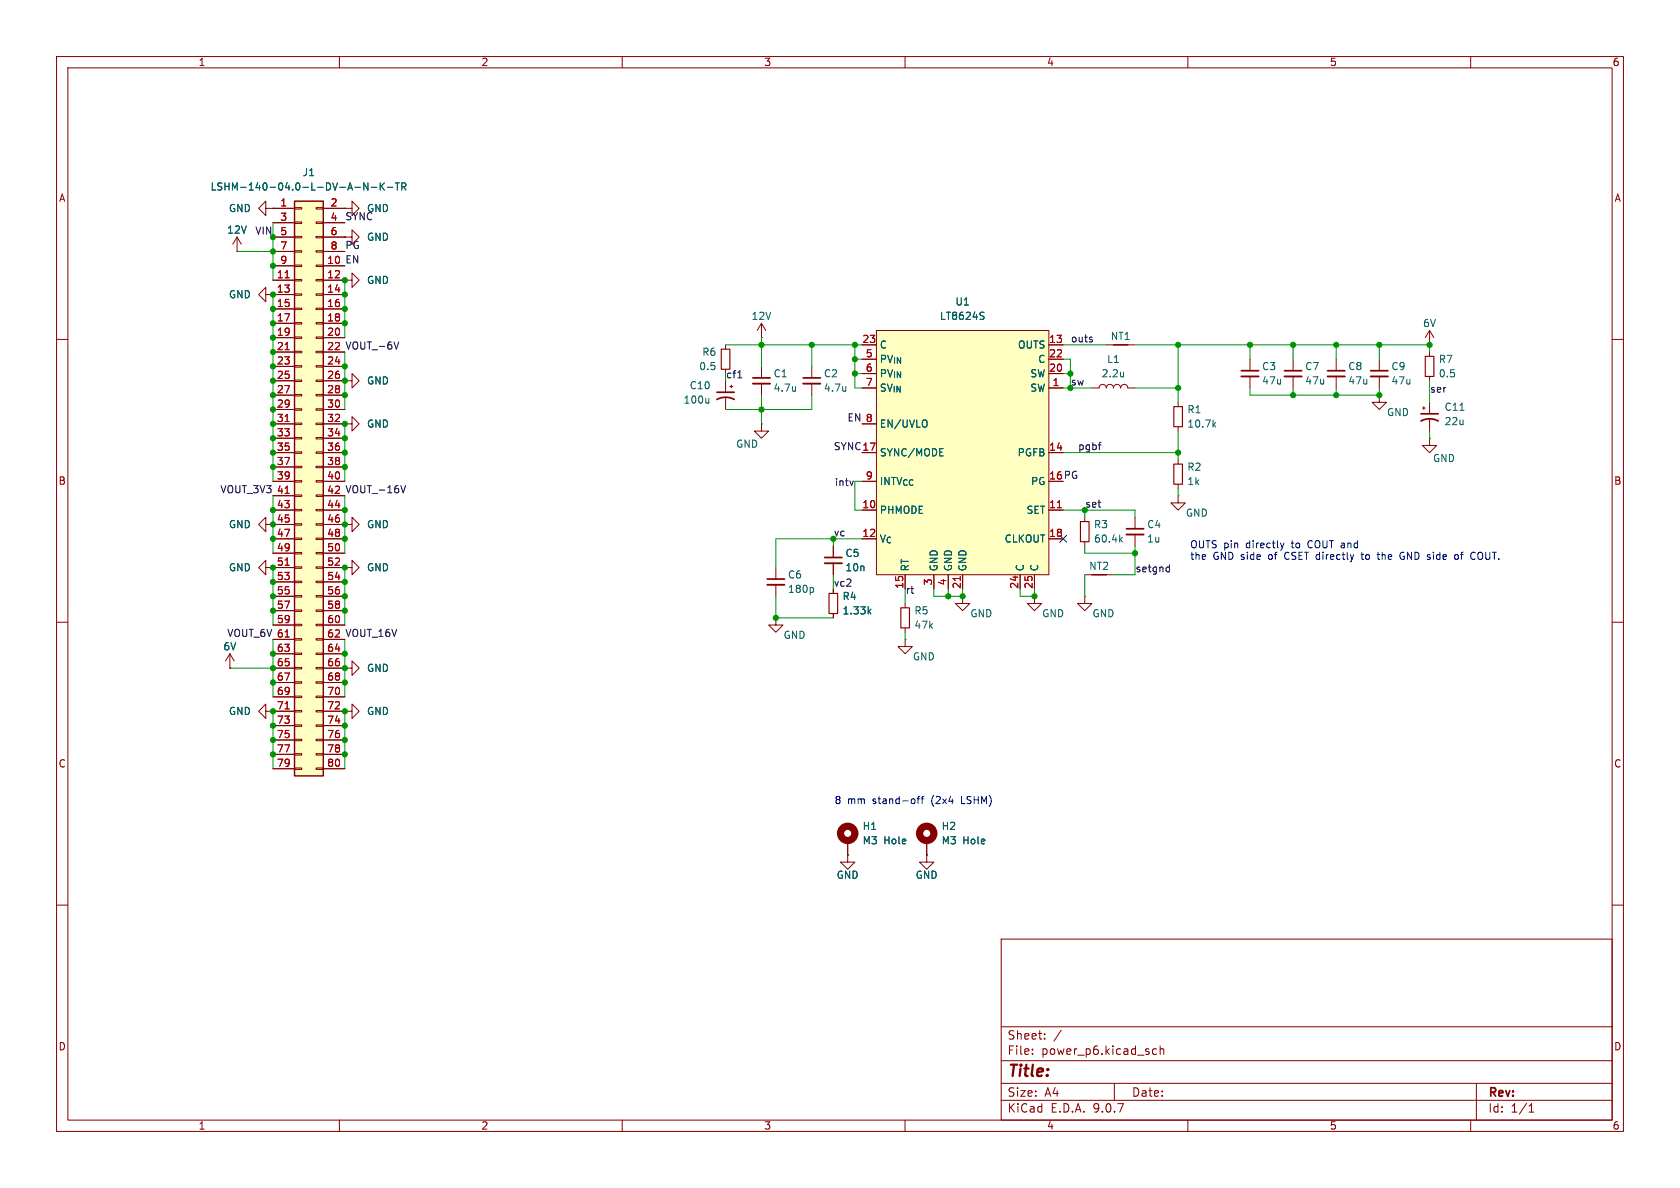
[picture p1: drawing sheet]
<svg xmlns="http://www.w3.org/2000/svg" width="297mm" height="210mm" viewBox="0 0 297 210" stroke-linecap="round" stroke-linejoin="round" font-family="sans-serif">
<g fill="none" stroke="#840000" stroke-width=".18">
<path d="M10 10h277v190h-277zM12 12h273v186h-273zM60 10v2M110 10v2M160 10v2M210 10v2M260 10v2M47 36.8v-1.2l-1.3 1.2 1.3 1.3v-1.3h1.3M48.3 36.8h.1M61 36.8h1.2v-1.2l1.3 1.2-1.3 1.3v-1.3M61 36.8h.1M61 41.9h1.2v-1.3l1.3 1.3-1.3 1.3v-1.3"/>
<path d="M61 41.9h.1M61 49.5h1.2v-1.2l1.3 1.2-1.3 1.3v-1.3M61 49.5h.1M252.7 58.4v2.6M252.7 58.4l-.7 1.3M252.7 58.4l.8 1.3M10 60h2M134.6 64.8v2M134.6 67.8v2.1M143.5 64.8v2M143.5 67.8v2.1M243.8 63.5v2"/>
<path d="M243.8 66.5v2.1M252.7 61h.1M252.7 62.2v.8M252.7 66.5v.8M285 60h2M47 92.7v-1.3l-1.3 1.3 1.3 1.3v-1.3h1.3M48.3 92.7h.1M61 92.7h1.2v-1.3l1.3 1.3-1.3 1.3v-1.3M61 92.7h.1M147.3 96.5v2.1M147.3 99.6v2M10 110h2"/>
<path d="M40.6 118.1h.1M40.6 115.6l-.7 1.2M40.6 115.6l.8 1.2M40.6 115.6v2.5M47 100.3v-1.2l-1.3 1.2 1.3 1.3v-1.3h1.3M48.3 100.3h.1M61 118.1h1.2v-1.3l1.3 1.3-1.3 1.3v-1.3M61 118.1h.1M61 100.3h1.2v-1.2l1.3 1.2-1.3 1.3v-1.3M61 100.3h.1M137.2 109.2v1.3h1.2l-1.2 1.3-1.3-1.3h1.3M137.2 109.2h.1"/>
<path d="M137.2 100.3v2.1M137.2 103.4v2M147.3 104.1v.8M147.3 108.5v.7M160 113v1.3h1.3l-1.3 1.3-1.3-1.3h1.3M160 113h.1M160 106.7v.7M160 111v.8M170.2 105.4v1.3h1.2l-1.2 1.3-1.3-1.3h1.3M170.2 105.4h.1M182.9 105.4v1.3h1.2l-1.2 1.3-1.3-1.3h1.3M182.9 105.4h.1"/>
<path d="M191.8 105.4v1.3h1.2l-1.2 1.3-1.3-1.3h1.3M191.8 105.4h.1M285 110h2M47 125.7v-1.2l-1.3 1.2 1.3 1.3v-1.3h1.3M48.3 125.7h.1M61 125.7h1.2v-1.2l1.3 1.2-1.3 1.3v-1.3M61 125.7h.1M149.9 151.1v1.3h1.2l-1.2 1.3-1.3-1.3h1.3M149.9 151.1h.1M149.9 148.6v2.5M163.8 151.1v1.3h1.3l-1.3 1.3-1.2-1.3h1.2M163.8 151.1h.1"/>
<path d="M163.8 148.6v2.5M10 160h2M177 166h108v32h-108zM285 160h2M60 198v2M110 198v2M160 198v2M177 194.5h108M177 191.5h108M177 187.5h108M177 181.5h108M182.5 186.3v.1"/>
<path d="M182.5 185.5v.1M184.7 183.6v.1M184.7 182.8v.1M187.6 182.1l-1.3 2M197 191.5v3M204.5 185.5l-.5-.1-.3 .3v.4l.2 .2h.6M205.1 185.5l.2-.1 .4 .1v.9M205.1 184.9v1.5M210 198v2M260 198v2M261 191.5v6.5M270.3 196.6h.9"/>
<path d="M270.3 195.5l.4-.4v1.5"/>
</g>
<path d="M252 63h1.5v3.5h-1.5zM146.6 104.9h1.5v3.6h-1.5zM159.3 107.4h1.5v3.6h-1.5z" fill="none" stroke="#840000" stroke-width=".2"/>
<path d="M133.1 66.8h3M142 66.8h3M242.3 65.5h3.1M145.8 98.6h3M135.6 102.4h3.1" fill="none" stroke="#840000" stroke-width=".3"/>
<path d="M133.1 67.8h3M142 67.8h3M242.3 66.5h3.1M145.8 99.6h3M135.6 103.4h3.1" fill="none" stroke="#840000" stroke-width=".33"/>
<g fill="none" stroke="#840000" stroke-width="1.3">
<circle cx="149.9" cy="147.3" r="1.27"/>
<circle cx="163.8" cy="147.3" r="1.27"/>
</g>
<path d="M140.6 68.3v.9M140.6 69v.1M149.5 68.3v.9M149.5 69v.1M143.6 103.9l.2 .2v.4l-.2 .2M153.6 108l.4 .5M154 107.7l-.5 .5" fill="none" stroke="#006464" stroke-width=".18"/>
<path d="M52.1 35.6h5v101.6h-5z" fill="#ffffc2"/>
<path d="M52.1 35.6h5v101.6h-5z" fill="none" stroke="#840000" stroke-width=".25"/>
<g fill="none" stroke="#840000" stroke-width=".18">
<path d="M48.3 36.8h3.8M48.3 39.4h3.8M52.1 36.7h1.2v.3h-1.2zM52.1 39.2h1.2v.3h-1.2zM55.9 36.7h1.2v.3h-1.2zM55.9 39.2h1.2v.3h-1.2zM57.1 36.8h3.9M57.1 39.4h3.9M41.9 44.5h.1M41.9 41.9l-.8 1.3M41.9 41.9l.8 1.3M41.9 41.9v2.6"/>
<path d="M47 52.1v-1.3l-1.3 1.3 1.3 1.2v-1.2h1.3M48.3 52.1h.1M48.3 41.9h3.8M48.3 44.5h3.8M48.3 47h3.8M48.3 49.5h3.8M48.3 52.1h3.8M48.3 54.6h3.8M48.3 57.2h3.8M48.3 59.7h3.8M52.1 41.8h1.2v.2h-1.2zM52.1 44.3h1.2v.3h-1.2z"/>
<path d="M52.1 46.9h1.2v.2h-1.2zM52.1 49.4h1.2v.3h-1.2zM52.1 51.9h1.2v.3h-1.2zM52.1 54.5h1.2v.2h-1.2zM52.1 57h1.2v.3h-1.2zM52.1 59.6h1.2v.2h-1.2zM55.9 41.8h1.2v.2h-1.2zM55.9 44.3h1.2v.3h-1.2zM55.9 46.9h1.2v.2h-1.2zM55.9 49.4h1.2v.3h-1.2zM55.9 51.9h1.2v.3h-1.2zM55.9 54.5h1.2v.2h-1.2z"/>
<path d="M55.9 57h1.2v.3h-1.2zM55.9 59.6h1.2v.2h-1.2zM57.1 41.9h3.9M57.1 44.5h3.9M57.1 47h3.9M57.1 49.5h3.9M57.1 52.1h3.9M57.1 54.6h3.9M57.1 57.2h3.9M57.1 59.7h3.9M134.6 59.7h.1M134.6 57.2l-.7 1.2"/>
<path d="M134.6 57.2l.8 1.2M134.6 57.2v2.5M48.3 62.2h3.8M48.3 64.8h3.8M48.3 67.3h3.8M48.3 69.9h3.8M48.3 72.4h3.8M48.3 74.9h3.8M48.3 77.5h3.8M52.1 62.1h1.2v.3h-1.2zM52.1 64.6h1.2v.3h-1.2zM52.1 67.2h1.2v.2h-1.2z"/>
<path d="M52.1 69.7h1.2v.3h-1.2zM52.1 72.3h1.2v.2h-1.2zM52.1 74.8h1.2v.3h-1.2zM52.1 77.3h1.2v.3h-1.2zM52.1 79.9h1.2v.2h-1.2zM55.9 62.1h1.2v.3h-1.2zM55.9 64.6h1.2v.3h-1.2zM55.9 67.2h1.2v.2h-1.2zM55.9 69.7h1.2v.3h-1.2zM55.9 72.3h1.2v.2h-1.2zM55.9 74.8h1.2v.3h-1.2zM55.9 77.3h1.2v.3h-1.2z"/>
<path d="M55.9 79.9h1.2v.2h-1.2zM57.1 62.2h3.9M57.1 64.8h3.9M57.1 67.3h3.9M57.1 69.9h3.9M57.1 72.4h3.9M57.1 74.9h3.9M57.1 77.5h3.9M61 74.9h1.2v-1.2l1.3 1.2-1.3 1.3v-1.3M61 74.9h.1M61 67.3h1.2v-1.3l1.3 1.3-1.3 1.3v-1.3M61 67.3h.1"/>
<path d="M128.3 61v.7M128.3 67.3v2M128.3 70.4v2M129 68.3h.5M129.3 68.1v.5M134.6 74.9v1.3h1.3l-1.3 1.3-1.3-1.3h1.3M134.6 74.9h.1M208.3 71.1v.8M208.3 75.4v.8M48.3 80h3.8M48.3 82.6h3.8M48.3 85.1h3.8"/>
<path d="M48.3 87.6h3.8M48.3 90.2h3.8M48.3 92.7h3.8M48.3 95.3h3.8M48.3 97.8h3.8M52.1 82.4h1.2v.3h-1.2zM52.1 85h1.2v.2h-1.2zM52.1 87.5h1.2v.3h-1.2zM52.1 90h1.2v.3h-1.2zM52.1 92.6h1.2v.2h-1.2zM52.1 95.1h1.2v.3h-1.2zM52.1 97.7h1.2v.2h-1.2z"/>
<path d="M55.9 82.4h1.2v.3h-1.2zM55.9 85h1.2v.2h-1.2zM55.9 87.5h1.2v.3h-1.2zM55.9 90h1.2v.3h-1.2zM55.9 92.6h1.2v.2h-1.2zM55.9 95.1h1.2v.3h-1.2zM55.9 97.7h1.2v.2h-1.2zM57.1 80h3.9M57.1 82.6h3.9M57.1 85.1h3.9M57.1 87.6h3.9M57.1 90.2h3.9"/>
<path d="M57.1 92.7h3.9M57.1 95.3h3.9M57.1 97.8h3.9M191.8 91.4v.8M191.8 95.8v.7M48.3 100.3h3.8M48.3 102.9h3.8M48.3 105.4h3.8M48.3 108h3.8M48.3 110.5h3.8M48.3 113h3.8M48.3 115.6h3.8"/>
<path d="M48.3 118.1h3.8M52.1 100.2h1.2v.3h-1.2zM52.1 102.7h1.2v.3h-1.2zM52.1 105.3h1.2v.2h-1.2zM52.1 107.8h1.2v.3h-1.2zM52.1 110.4h1.2v.2h-1.2zM52.1 112.9h1.2v.3h-1.2zM52.1 115.4h1.2v.3h-1.2zM52.1 118h1.2v.2h-1.2zM55.9 100.2h1.2v.3h-1.2zM55.9 102.7h1.2v.3h-1.2zM55.9 105.3h1.2v.2h-1.2z"/>
<path d="M55.9 107.8h1.2v.3h-1.2zM55.9 110.4h1.2v.2h-1.2zM55.9 112.9h1.2v.3h-1.2zM55.9 115.4h1.2v.3h-1.2zM55.9 118h1.2v.2h-1.2zM57.1 100.3h3.9M57.1 102.9h3.9M57.1 105.4h3.9M57.1 108h3.9M57.1 110.5h3.9M57.1 113h3.9M57.1 115.6h3.9"/>
<path d="M57.1 118.1h3.9M48.3 120.7h3.8M48.3 123.2h3.8M48.3 125.7h3.8M48.3 128.3h3.8M48.3 130.8h3.8M48.3 133.4h3.8M48.3 135.9h3.8M52.1 120.5h1.2v.3h-1.2zM52.1 123.1h1.2v.2h-1.2zM52.1 125.6h1.2v.3h-1.2zM52.1 128.1h1.2v.3h-1.2z"/>
<path d="M52.1 130.7h1.2v.2h-1.2zM52.1 133.2h1.2v.3h-1.2zM52.1 135.8h1.2v.2h-1.2zM55.9 120.5h1.2v.3h-1.2zM55.9 123.1h1.2v.2h-1.2zM55.9 125.6h1.2v.3h-1.2zM55.9 128.1h1.2v.3h-1.2zM55.9 130.7h1.2v.2h-1.2zM55.9 133.2h1.2v.3h-1.2zM55.9 135.8h1.2v.2h-1.2zM57.1 120.7h3.9M57.1 123.2h3.9"/>
<path d="M57.1 125.7h3.9M57.1 128.3h3.9M57.1 130.8h3.9M57.1 133.4h3.9M57.1 135.9h3.9"/>
</g>
<path d="M50.4 49.1h.7M50.4 61.8h.7M50.4 74.5h.7M50.4 87.2h.7M50.4 99.9h.7M50.4 112.6h.7M50.4 125.3h.7" fill="none" stroke="#a90000" stroke-width=".18"/>
<g fill="none" stroke="#006464" stroke-width=".18">
<path d="M62.7 33.1h1M65 32.3v1.3l-.7-1.3v1.3M65.6 33.1h1M67.2 32.3v1.3M67.4 32.9l.5 .7M67.9 32.3l-.7 .8M68.5 33.1h1M69.9 32.3h.7M70.2 32.3v1.3M71 33l.6-.1 .2-.1-.1-.3-.7-.2v1.3M71.3 33l.5 .6M125.3 70.4v.9"/>
<path d="M125.3 71.1l-.2 .2M214.6 75l.3 .5M214.9 74.7l-.4 .4M198.1 95.3l.3 .5M198.4 95l-.5 .5"/>
</g>
<path d="M127.5 61.7h1.5v3.6h-1.5zM207.5 71.9h1.5v3.5h-1.5zM191 92.2h1.5v3.6h-1.5z" fill="none" stroke="#840000" stroke-width=".2"/>
<path d="M126.7 70.6a3.2 3.2 0 0 1 3.1 0M126.7 69.3h3.1" fill="none" stroke="#840000" stroke-width=".3"/>
<path d="M154.9 58.4h30.5v43.2h-30.5z" fill="#ffffc2"/>
<g fill="none" stroke="#840000" stroke-width=".18">
<path d="M48.3 36.8h.1M48.3 36.8h3.8M48.3 39.4h3.8M57.1 36.8h3.9M57.1 39.4h3.9M61 36.8h.1M41.9 44.5h.1M48.3 52.1h.1M48.3 41.9h3.8M48.3 44.5h3.8M48.3 47h3.8M48.3 49.5h3.8"/>
<path d="M48.3 52.1h3.8M48.3 54.6h3.8M48.3 57.2h3.8M48.3 59.7h3.8M57.1 41.9h3.9M57.1 44.5h3.9M57.1 47h3.9M57.1 49.5h3.9M57.1 52.1h3.9M57.1 54.6h3.9M57.1 57.2h3.9M57.1 59.7h3.9"/>
<path d="M61 41.9h.1M61 49.5h.1M154.9 58.4h30.5v43.2h-30.5zM48.3 74.9h3.8M48.3 62.2h3.8M48.3 64.8h3.8M48.3 67.3h3.8M48.3 69.9h3.8M48.3 72.4h3.8M48.3 77.5h3.8M57.1 74.9h3.9M57.1 62.2h3.9"/>
<path d="M57.1 64.8h3.9M57.1 67.3h3.9M57.1 69.9h3.9M57.1 72.4h3.9M57.1 77.5h3.9M61 74.9h.1M61 67.3h.1M152.4 61h2.5M152.4 63.5h2.5M152.4 66h2.5M152.4 68.6h2.5M152.4 74.9h2.5"/>
<path d="M185.4 61h2.6M185.4 63.5h2.6M185.4 66h2.6M185.4 68.6h2.6M193 68.6h1.3a.64 .64 0 0 1 .6-.7 .64 .64 0 0 1 .7 .7 .64 .64 0 0 1 .6-.7 .64 .64 0 0 1 .6 .7 .64 .64 0 0 1 .7-.7 .64 .64 0 0 1 .6 .7 .64 .64 0 0 1 .7-.7 .64 .64 0 0 1 .6 .7h1.3M195.6 61h5.1M221 63.5v2M221 66.5v2.1M228.6 63.5v2M228.6 66.5v2.1M236.2 63.5v2M236.2 66.5v2.1"/>
<path d="M243.8 69.9v1.2h1.3l-1.3 1.3-1.2-1.3h1.2M243.8 69.9h.1M251.5 72.1h.5M251.7 71.9v.5M252.7 77.5v1.2h-1.2l1.2 1.3 1.3-1.3h-1.3M252.7 77.5h.1M252.7 71.1v2.1M252.7 74.2v2M48.3 92.7h.1M48.3 80h3.8M48.3 85.1h3.8M48.3 90.2h3.8"/>
<path d="M48.3 95.3h3.8M48.3 82.6h3.8M48.3 87.6h3.8M48.3 92.7h3.8M48.3 97.8h3.8M57.1 80h3.9M57.1 85.1h3.9M57.1 90.2h3.9M57.1 95.3h3.9M57.1 82.6h3.9M57.1 87.6h3.9M57.1 92.7h3.9"/>
<path d="M57.1 97.8h3.9M61 92.7h.1M147.3 96.5v2.1M147.3 99.6v2M152.4 80h2.5M152.4 85.1h2.5M152.4 90.2h2.5M152.4 95.3h2.5M185.4 80h2.6M185.4 90.2h2.6M185.4 95.3h2.6M200.7 91.4v2.1"/>
<path d="M200.7 94.5v2M208.3 87.6v1.3h1.2l-1.2 1.3-1.3-1.3h1.3M208.3 87.6h.1M208.3 81.3v.7M208.3 85.6v.8M40.6 118.1h.1M48.3 100.3h.1M48.3 100.3h3.8M48.3 102.9h3.8M48.3 105.4h3.8M48.3 108h3.8M48.3 110.5h3.8"/>
<path d="M48.3 113h3.8M48.3 115.6h3.8M48.3 118.1h3.8M57.1 100.3h3.9M57.1 102.9h3.9M57.1 105.4h3.9M57.1 108h3.9M57.1 110.5h3.9M57.1 113h3.9M57.1 115.6h3.9M57.1 118.1h3.9M61 118.1h.1"/>
<path d="M61 100.3h.1M147.3 104.1v.8M147.3 108.5v.7M160 101.6v2.5M165.1 101.6v2.5M167.6 101.6v2.5M170.2 101.6v2.5M180.3 101.6v2.5M182.9 101.6v2.5M191.8 101.6h5M48.3 125.7h.1M48.3 120.7h3.8"/>
<path d="M48.3 123.2h3.8M48.3 125.7h3.8M48.3 128.3h3.8M48.3 130.8h3.8M48.3 133.4h3.8M48.3 135.9h3.8M57.1 120.7h3.9M57.1 123.2h3.9M57.1 125.7h3.9M57.1 128.3h3.9M57.1 130.8h3.9M57.1 133.4h3.9"/>
<path d="M57.1 135.9h3.9M61 125.7h.1M149.9 151.1h.1M149.9 148.6v2.5M163.8 151.1h.1M163.8 148.6v2.5"/>
</g>
<g fill="none" stroke="#006464" stroke-width=".18">
<path d="M62.7 33.1h1M65 32.3v1.3l-.7-1.3v1.3M65.6 33.1h1M67.2 32.3v1.3M67.4 32.9l.5 .7M67.9 32.3l-.7 .8M68.5 33.1h1M69.9 32.3h.7M70.2 32.3v1.3M71 33l.6-.1 .2-.1-.1-.3-.7-.2v1.3M71.3 33l.5 .6M173.5 55.2l.5 .1"/>
<path d="M173.7 55.9l.3 .2-.3 .4M163.7 74.3a.9 .9 0 0 1 0 1.1M166.1 79.3h.6M198.6 65.8v.8M198.6 66.5v.1M258.1 72.5h.7M166.1 80.6h.6M153.6 108l.4 .5M154 107.7l-.5 .5"/>
</g>
<path d="M50.4 49.1h.7M50.4 61.8h.7M50.4 74.5h.7M50.4 87.2h.7M50.4 99.9h.7M186.9 89.8h.8M50.4 112.6h.7M169.8 101.9v.7M50.4 125.3h.7" fill="none" stroke="#a90000" stroke-width=".18"/>
<path d="M196.8 61h2.6M193 101.6h2.6" fill="none" stroke="#840000" stroke-width=".25"/>
<path d="M219.5 65.5h3M227.1 65.5h3M234.7 65.5h3M251.2 74.4a3.2 3.2 0 0 1 3.1 0M251.2 73.2h3.1M199.1 93.5h3.1" fill="none" stroke="#840000" stroke-width=".3"/>
<path d="M219.5 66.5h3M227.1 66.5h3M234.7 66.5h3M199.1 94.5h3.1" fill="none" stroke="#840000" stroke-width=".33"/>
<path d="M207.5 82h1.5v3.6h-1.5z" fill="none" stroke="#840000" stroke-width=".2"/>
<path d="M70.5 60.4l-.4 1.3M130.4 66.8h.8M193.1 60.1v.3M194.2 78.7h.5M194.5 78.2h.2M70.9 85.8l.4 1.3 .4-1.3M150.8 85l-.3 .8M206.7 99.8v1.3M206.4 100.2l.3 .1M206.7 101l-.3 .1" fill="none" stroke="#0f0f0f" stroke-width=".18"/>
<g fill="none" stroke="#009600" stroke-width=".18">
<path d="M48.3 39.4v10.1M41.9 44.5h6.4M48.3 52.1v33M61 49.5v10.2M134.6 59.7v5.1M61 62.2v10.2M61 74.9v10.2M128.3 61h24.1M134.6 69.9v5M143.5 61v3.8M143.5 69.9v2.5h-15.2M151.1 61v7.6h1.3"/>
<path d="M151.1 63.5h1.3M151.1 66h1.3M188 61h7.6M188 68.6h5M188 63.5h1.2v5.1M188 66h1.2M200.7 61h52v1.2M200.7 68.6h7.6M208.3 61v10.1M208.3 76.2v5.1M221 61v2.5M221 68.6v1.3h22.8v-1.3"/>
<path d="M228.6 61v2.5M228.6 68.6v1.3M236.2 61v2.5M236.2 68.6v1.3M243.8 61v2.5M252.7 67.3v3.8M252.7 76.2v1.3M48.3 87.6v10.2M61 87.6v10.2M147.3 95.3v1.2M152.4 85.1h-1.3v5.1h1.3M152.4 95.3h-15.2v5"/>
<path d="M188 90.2h12.7v1.2M188 80h20.3M191.8 96.5v1.3h8.9M191.8 90.2v1.2M200.7 96.5v5.1h-3.9M208.3 86.4v1.2M40.6 118.1h7.7M48.3 100.3v10.2M48.3 113v10.2M61 100.3v10.2M61 113v10.2M137.2 105.4v3.8h10.1"/>
<path d="M147.3 101.6v2.5M160 104.1v2.6M160 111.8v1.2M165.1 104.1v1.3h5.1v-1.3M167.6 104.1v1.3M180.3 104.1v1.3h2.6v-1.3M191.8 101.6v3.8M48.3 125.7v10.2M61 125.7v10.2"/>
</g>
<path d="M187.4 94.6l1.2 1.3M188.6 94.6l-1.2 1.3" fill="none" stroke="#000084" stroke-width=".18"/>
<g fill="none" stroke="#0000c2" stroke-width=".18">
<path d="M226.4 96l.3 .8M226.7 96.8l-.1 .3M227 96l-.3 .8M240.6 98h.5M240.8 97.6v1.1l.3 .2M243.4 98h.5M243.6 98.7l.3 .2M247.6 98.7l.3 .2 .4-.1M248 98.3h.3M248.2 97.7l-.3-.1-.3 .2M257.6 98l.2 .3v.3l-.2 .3M258.2 98h.5"/>
<path d="M261.5 97.7a.9 .9 0 0 0 0 1.1M162.1 141.2h.5M162.6 140.8l-.3 .2v1.1M162.8 141.2h.5M163.3 140.8l-.3 .2v1.1"/>
</g>
<g fill="#009600" stroke="#009600" stroke-width=".18">
<circle cx="48.3" cy="82.6" r=".46"/>
<circle cx="48.3" cy="80" r=".46"/>
<circle cx="48.3" cy="77.5" r=".46"/>
<circle cx="48.3" cy="72.4" r=".46"/>
<circle cx="48.3" cy="74.9" r=".46"/>
<circle cx="48.3" cy="90.2" r=".46"/>
<circle cx="61" cy="90.2" r=".46"/>
<circle cx="61" cy="82.6" r=".46"/>
<circle cx="61" cy="77.5" r=".46"/>
<circle cx="61" cy="80" r=".46"/>
<circle cx="61" cy="74.9" r=".46"/>
<circle cx="48.3" cy="115.6" r=".46"/>
<circle cx="48.3" cy="108" r=".46"/>
<circle cx="61" cy="115.6" r=".46"/>
<circle cx="48.3" cy="100.3" r=".46"/>
<circle cx="48.3" cy="105.4" r=".46"/>
<circle cx="48.3" cy="95.3" r=".46"/>
<circle cx="48.3" cy="102.9" r=".46"/>
<circle cx="61" cy="102.9" r=".46"/>
<circle cx="61" cy="95.3" r=".46"/>
<circle cx="61" cy="100.3" r=".46"/>
<circle cx="61" cy="105.4" r=".46"/>
<circle cx="61" cy="108" r=".46"/>
<circle cx="48.3" cy="52.1" r=".46"/>
<circle cx="48.3" cy="47" r=".46"/>
<circle cx="48.3" cy="54.6" r=".46"/>
<circle cx="61" cy="64.8" r=".46"/>
<circle cx="61" cy="57.2" r=".46"/>
<circle cx="61" cy="54.6" r=".46"/>
<circle cx="48.3" cy="62.2" r=".46"/>
<circle cx="48.3" cy="64.8" r=".46"/>
<circle cx="48.3" cy="57.2" r=".46"/>
<circle cx="48.3" cy="59.7" r=".46"/>
<circle cx="48.3" cy="44.5" r=".46"/>
<circle cx="48.3" cy="41.9" r=".46"/>
<circle cx="61" cy="52.1" r=".46"/>
<circle cx="61" cy="49.5" r=".46"/>
<circle cx="61" cy="125.7" r=".46"/>
<circle cx="61" cy="118.1" r=".46"/>
<circle cx="61" cy="120.7" r=".46"/>
<circle cx="48.3" cy="120.7" r=".46"/>
<circle cx="48.3" cy="125.7" r=".46"/>
<circle cx="48.3" cy="118.1" r=".46"/>
<circle cx="61" cy="130.8" r=".46"/>
<circle cx="61" cy="128.3" r=".46"/>
<circle cx="61" cy="133.4" r=".46"/>
<circle cx="48.3" cy="128.3" r=".46"/>
<circle cx="48.3" cy="130.8" r=".46"/>
<circle cx="48.3" cy="133.4" r=".46"/>
<circle cx="48.3" cy="69.9" r=".46"/>
<circle cx="48.3" cy="67.3" r=".46"/>
<circle cx="61" cy="67.3" r=".46"/>
<circle cx="61" cy="69.9" r=".46"/>
<circle cx="61" cy="92.7" r=".46"/>
<circle cx="48.3" cy="92.7" r=".46"/>
<circle cx="208.3" cy="61" r=".46"/>
<circle cx="208.3" cy="68.6" r=".46"/>
<circle cx="221" cy="61" r=".46"/>
<circle cx="208.3" cy="80" r=".46"/>
<circle cx="167.6" cy="105.4" r=".46"/>
<circle cx="137.2" cy="109.2" r=".46"/>
<circle cx="182.9" cy="105.4" r=".46"/>
<circle cx="147.3" cy="95.3" r=".46"/>
<circle cx="170.2" cy="105.4" r=".46"/>
<circle cx="143.5" cy="61" r=".46"/>
<circle cx="151.1" cy="63.5" r=".46"/>
<circle cx="151.1" cy="61" r=".46"/>
<circle cx="134.6" cy="72.4" r=".46"/>
<circle cx="134.6" cy="61" r=".46"/>
<circle cx="151.1" cy="66" r=".46"/>
<circle cx="189.2" cy="66" r=".46"/>
<circle cx="189.2" cy="68.6" r=".46"/>
<circle cx="191.8" cy="90.2" r=".46"/>
<circle cx="200.7" cy="97.8" r=".46"/>
<circle cx="243.8" cy="69.9" r=".46"/>
<circle cx="236.2" cy="69.9" r=".46"/>
<circle cx="228.6" cy="69.9" r=".46"/>
<circle cx="236.2" cy="61" r=".46"/>
<circle cx="243.8" cy="61" r=".46"/>
<circle cx="228.6" cy="61" r=".46"/>
<circle cx="252.7" cy="61" r=".46"/>
</g>
<text font-size="2.8" fill="#840000" x="178" y="190.9">Title:</text>
<g font-size="2.1" fill="#840000">
<text x="178" y="184">Sheet:</text>
<text x="178" y="186.7">File:</text>
<text x="184.1" y="186.7">power_p6.kicad_sch</text>
<text x="178" y="196.9">KiCad</text>
<text x="178" y="194.1">Size:</text>
<text x="184.7" y="194.1">A4</text>
<text x="185.7" y="196.9">E.D.A.</text>
<text x="193.3" y="196.9">9.0.7</text>
<text x="200" y="194.1">Date:</text>
<text x="263" y="194.3">Rev:</text>
<text x="263" y="196.9">Id:</text>
<text x="267.1" y="196.9">1/1</text>
</g>
<g font-size="1.8" fill="#840000">
<text x="35" y="11.9">1</text>
<text x="85" y="11.9">2</text>
<text x="135" y="11.9">3</text>
<text x="185" y="11.9">4</text>
<text x="235" y="11.9">5</text>
<text x="285" y="11.9">6</text>
<text x="10.3" y="35.9">A</text>
<text x="285.3" y="35.9">A</text>
<text x="10.3" y="85.9">B</text>
<text x="185.4" y="84.8">16 PG</text>
<text x="285.3" y="85.9">B</text>
<text x="10.3" y="135.9">C</text>
<text x="285.3" y="135.9">C</text>
<text x="10.3" y="185.9">D</text>
<text x="285.3" y="185.9">D</text>
<text x="35" y="199.9">1</text>
<text x="85" y="199.9">2</text>
<text x="135" y="199.9">3</text>
<text x="185" y="199.9">4</text>
<text x="235" y="199.9">5</text>
<text x="285" y="199.9">6</text>
</g>
<g font-size="1.8" fill="#006464">
<text x="37.1" y="33.9">LSHM-140-04.0-L-DV-A-N-K-TR</text>
<text x="53.4" y="31.3">J1</text>
<text x="40.1" y="41.5">12V</text>
<text x="40.4" y="37.7">GND</text>
<text x="64.8" y="37.7">GND</text>
<text x="64.8" y="42.8">GND</text>
<text x="40.4" y="52.9">GND</text>
<text x="64.8" y="50.4">GND</text>
<text x="132.8" y="56.7">12V</text>
<text x="166.1" y="56.7">LT8624S</text>
<text x="168.8" y="54.2">U1</text>
<text x="251.5" y="58">6V</text>
<text x="123.5" y="65.6">0.5</text>
<text x="124.1" y="63.1">R6</text>
<text x="155.4" y="61.8">C</text>
<text x="155.4" y="64.4">PV_{IN}</text>
<text x="179.9" y="61.8">OUTS</text>
<text x="183.4" y="64.4">C</text>
<text x="195.6" y="64.4">L1</text>
<text x="196.3" y="60.3">NT1</text>
<text x="223" y="65.6">C3</text>
<text x="230.6" y="65.6">C7</text>
<text x="238.3" y="65.6">C8</text>
<text x="245.9" y="65.6">C9</text>
<text x="254.3" y="64.4">R7</text>
<text x="64.8" y="68.2">GND</text>
<text x="120.7" y="71.6">100u</text>
<text x="121.8" y="69">C10</text>
<text x="136.7" y="66.9">C1</text>
<text x="136.7" y="69.4">4.7u</text>
<text x="145.6" y="66.9">C2</text>
<text x="145.6" y="69.4">4.7u</text>
<text x="155.4" y="66.9">PV_{IN}</text>
<text x="155.4" y="69.4">SV_{IN}</text>
<text x="182" y="66.9">SW</text>
<text x="182" y="69.4">SW</text>
<text x="194.7" y="66.9">2.2u</text>
<text x="223" y="68.2">47u</text>
<text x="230.6" y="68.2">47u</text>
<text x="238.3" y="68.2">47u</text>
<text x="245.9" y="68.2">47u</text>
<text x="254.3" y="66.9">0.5</text>
<text x="64.8" y="75.8">GND</text>
<text x="155.4" y="75.8">EN/UVLO</text>
<text x="209.8" y="73.3">R1</text>
<text x="209.8" y="75.8">10.7k</text>
<text x="245.1" y="73.8">GND</text>
<text x="255.3" y="72.8">C11</text>
<text x="255.3" y="75.4">22u</text>
<text x="130" y="79.3">GND</text>
<text x="155.4" y="80.9">SYNC/MODE</text>
<text x="179.8" y="80.9">PGFB</text>
<text x="209.8" y="83.4">R2</text>
<text x="253.2" y="81.9">GND</text>
<text x="155.4" y="86">INTV_{CC}</text>
<text x="182.2" y="86">PG</text>
<text x="209.8" y="86">1k</text>
<text x="40.4" y="93.6">GND</text>
<text x="64.8" y="93.6">GND</text>
<text x="155.4" y="91">PHMODE</text>
<text x="181.4" y="91">SET</text>
<text x="193.3" y="93.6">R3</text>
<text x="202.7" y="93.6">C4</text>
<text x="209.5" y="91.5">GND</text>
<text x="40.4" y="101.2">GND</text>
<text x="64.8" y="101.2">GND</text>
<text x="149.4" y="98.7">C5</text>
<text x="149.4" y="101.2">10n</text>
<text x="155.4" y="96.1">V_{C}</text>
<text x="160.9" y="101.1" transform="rotate(-90 160.9 101.1)">RT</text>
<text x="166" y="101.1" transform="rotate(-90 166 101.1)">GND</text>
<text x="168.5" y="101.1" transform="rotate(-90 168.5 101.1)">GND</text>
<text x="171" y="101.1" transform="rotate(-90 171 101.1)">GND</text>
<text x="177.5" y="96.1">CLKOUT</text>
<text x="181.2" y="101.1" transform="rotate(-90 181.2 101.1)">C</text>
<text x="183.7" y="101.1" transform="rotate(-90 183.7 101.1)">C</text>
<text x="192.5" y="100.9">NT2</text>
<text x="193.3" y="96.1">60.4k</text>
<text x="202.7" y="96.1">1u</text>
<text x="139.2" y="102.5">C6</text>
<text x="139.2" y="105">180p</text>
<text x="148.9" y="106.3">R4</text>
<text x="138.4" y="113.1">GND</text>
<text x="148.9" y="108.8">1.33k</text>
<text x="161.6" y="108.8">R5</text>
<text x="161.6" y="111.4">47k</text>
<text x="171.4" y="109.3">GND</text>
<text x="184.1" y="109.3">GND</text>
<text x="193" y="109.3">GND</text>
<text x="39.4" y="115.2">6V</text>
<text x="64.8" y="119">GND</text>
<text x="161.3" y="116.9">GND</text>
<text x="40.4" y="126.6">GND</text>
<text x="64.8" y="126.6">GND</text>
<text x="152.4" y="146.9">H1</text>
<text x="152.4" y="149.5">M3</text>
<text x="156.2" y="149.5">Hole</text>
<text x="166.4" y="146.9">H2</text>
<text x="166.4" y="149.5">M3</text>
<text x="170.2" y="149.5">Hole</text>
<text x="147.8" y="155.5">GND</text>
<text x="161.8" y="155.5">GND</text>
</g>
<g font-size="1.8" fill="#0f0f0f">
<text x="45" y="41.6">VIN</text>
<text x="61" y="39">SYNC</text>
<text x="61" y="46.6">EN</text>
<text x="61" y="44.1">PG</text>
<text x="61" y="61.9">VOUT_-6V</text>
<text x="189.2" y="60.6">outs</text>
<text x="189.2" y="68.2">sw</text>
<text x="252.7" y="69.5">ser</text>
<text x="149.7" y="74.6">EN 8</text>
<text x="147.3" y="79.7">SYNC17</text>
<text x="190.5" y="79.7">pgbf</text>
<text x="38.9" y="87.3">VOUT_3V3</text>
<text x="61" y="87.3">VOUT_-16V</text>
<text x="147.5" y="86">intv</text>
<text x="191.8" y="89.8">set</text>
<text x="147.3" y="94.9">vc</text>
<text x="200.7" y="101.3">setgnd</text>
<text x="147.3" y="103.8">vc2</text>
<text x="160" y="105.1">rt</text>
<text x="40.1" y="112.7">VOUT_6V 61</text>
<text x="61" y="112.7">VOUT_16V</text>
</g>
<g font-size="1.8" fill="#a90000">
<text x="49.5" y="36.6">1</text>
<text x="49.5" y="39.1">3</text>
<text x="49.5" y="41.7">5</text>
<text x="58.3" y="36.6">2</text>
<text x="58.3" y="39.1">4</text>
<text x="58.3" y="41.7">6</text>
<text x="49.5" y="44.2">7</text>
<text x="49.5" y="46.7">9</text>
<text x="57.7" y="46.7">10</text>
<text x="58.3" y="44.2">8</text>
<text x="48.9" y="49.3">11</text>
<text x="48.9" y="51.8">13</text>
<text x="57.7" y="49.3">12</text>
<text x="57.7" y="51.8">14</text>
<text x="48.9" y="54.4">15</text>
<text x="48.9" y="56.9">17</text>
<text x="48.9" y="59.4">19</text>
<text x="57.7" y="54.4">16</text>
<text x="57.7" y="56.9">18</text>
<text x="57.7" y="59.4">20</text>
<text x="48.9" y="62">21</text>
<text x="48.9" y="64.5">23</text>
<text x="57.7" y="62">22</text>
<text x="57.7" y="64.5">24</text>
<text x="152.4" y="60.7">23</text>
<text x="153" y="63.2">5</text>
<text x="153" y="65.8">6</text>
<text x="185.4" y="60.7">13</text>
<text x="185.4" y="63.2">22</text>
<text x="185.4" y="65.8">20</text>
<text x="48.9" y="67.1">25</text>
<text x="48.9" y="69.6">27</text>
<text x="57.7" y="67.1">26</text>
<text x="57.7" y="69.6">28</text>
<text x="153" y="68.3">7</text>
<text x="186" y="68.3">1</text>
<text x="48.9" y="72.1">29</text>
<text x="48.9" y="74.7">31</text>
<text x="48.9" y="77.2">33</text>
<text x="57.7" y="72.1">30</text>
<text x="57.7" y="74.7">32</text>
<text x="57.7" y="77.2">34</text>
<text x="153" y="74.7">8</text>
<text x="48.9" y="79.8">35</text>
<text x="48.9" y="82.3">37</text>
<text x="57.7" y="79.8">36</text>
<text x="57.7" y="82.3">38</text>
<text x="152.4" y="79.8">17</text>
<text x="185.4" y="79.8">14</text>
<text x="48.9" y="84.8">39</text>
<text x="48.9" y="87.4">41</text>
<text x="48.9" y="89.9">43</text>
<text x="57.7" y="84.8">40</text>
<text x="57.7" y="87.4">42</text>
<text x="57.7" y="89.9">44</text>
<text x="152.4" y="89.9">10</text>
<text x="153" y="84.8">9</text>
<text x="185.4" y="89.9">11</text>
<text x="185.4" y="84.8">16</text>
<text x="48.9" y="92.5">45</text>
<text x="48.9" y="95">47</text>
<text x="57.7" y="92.5">46</text>
<text x="57.7" y="95">48</text>
<text x="152.4" y="95">12</text>
<text x="185.4" y="95">18</text>
<text x="48.9" y="97.5">49</text>
<text x="48.9" y="100.1">51</text>
<text x="57.7" y="97.5">50</text>
<text x="57.7" y="100.1">52</text>
<text x="48.9" y="102.6">53</text>
<text x="48.9" y="105.2">55</text>
<text x="48.9" y="107.7">57</text>
<text x="57.7" y="102.6">54</text>
<text x="57.7" y="105.2">56</text>
<text x="57.7" y="107.7">58</text>
<text x="159.8" y="104.2" transform="rotate(-90 159.8 104.2)">15</text>
<text x="164.8" y="103.6" transform="rotate(-90 164.8 103.6)">3</text>
<text x="167.4" y="103.6" transform="rotate(-90 167.4 103.6)">4</text>
<text x="169.9" y="104.2" transform="rotate(-90 169.9 104.2)">21</text>
<text x="180.1" y="104.2" transform="rotate(-90 180.1 104.2)">24</text>
<text x="182.6" y="104.2" transform="rotate(-90 182.6 104.2)">25</text>
<text x="48.9" y="110.2">59</text>
<text x="48.9" y="112.8">61</text>
<text x="57.7" y="110.2">60</text>
<text x="57.7" y="112.8">62</text>
<text x="48.9" y="115.3">63</text>
<text x="48.9" y="117.9">65</text>
<text x="57.7" y="115.3">64</text>
<text x="57.7" y="117.9">66</text>
<text x="48.9" y="120.4">67</text>
<text x="48.9" y="122.9">69</text>
<text x="48.9" y="125.5">71</text>
<text x="57.7" y="120.4">68</text>
<text x="57.7" y="122.9">70</text>
<text x="57.7" y="125.5">72</text>
<text x="48.9" y="128">73</text>
<text x="48.9" y="130.6">75</text>
<text x="57.7" y="128">74</text>
<text x="57.7" y="130.6">76</text>
<text x="48.9" y="133.1">77</text>
<text x="48.9" y="135.6">79</text>
<text x="57.7" y="133.1">78</text>
<text x="57.7" y="135.6">80</text>
</g>
<text font-size="1.8" fill="#009600" x="128.3" y="67">cf1</text>
<g font-size="1.8" fill="#0000c2">
<text x="210.3" y="97.1">OUTS pin</text>
<text x="210.3" y="99.2">the</text>
<text x="214.4" y="99.2">GND side</text>
<text x="220.4" y="97.1">directly</text>
<text x="224.5" y="99.2">of</text>
<text x="227.6" y="99.2">CSET directly</text>
<text x="228.6" y="97.1">to</text>
<text x="231.7" y="97.1">COUT and</text>
<text x="241.6" y="99.2">to</text>
<text x="244.6" y="99.2">the</text>
<text x="248.8" y="99.2">GND side</text>
<text x="258.8" y="99.2">of</text>
<text x="261.9" y="99.2">COUT.</text>
<text x="147.4" y="142.3">8</text>
<text x="149.8" y="142.3">mm</text>
<text x="154.4" y="142.3">stand-off</text>
<text x="164.9" y="142.3">(2x4</text>
<text x="170.4" y="142.3">LSHM)</text>
</g>
</svg>
